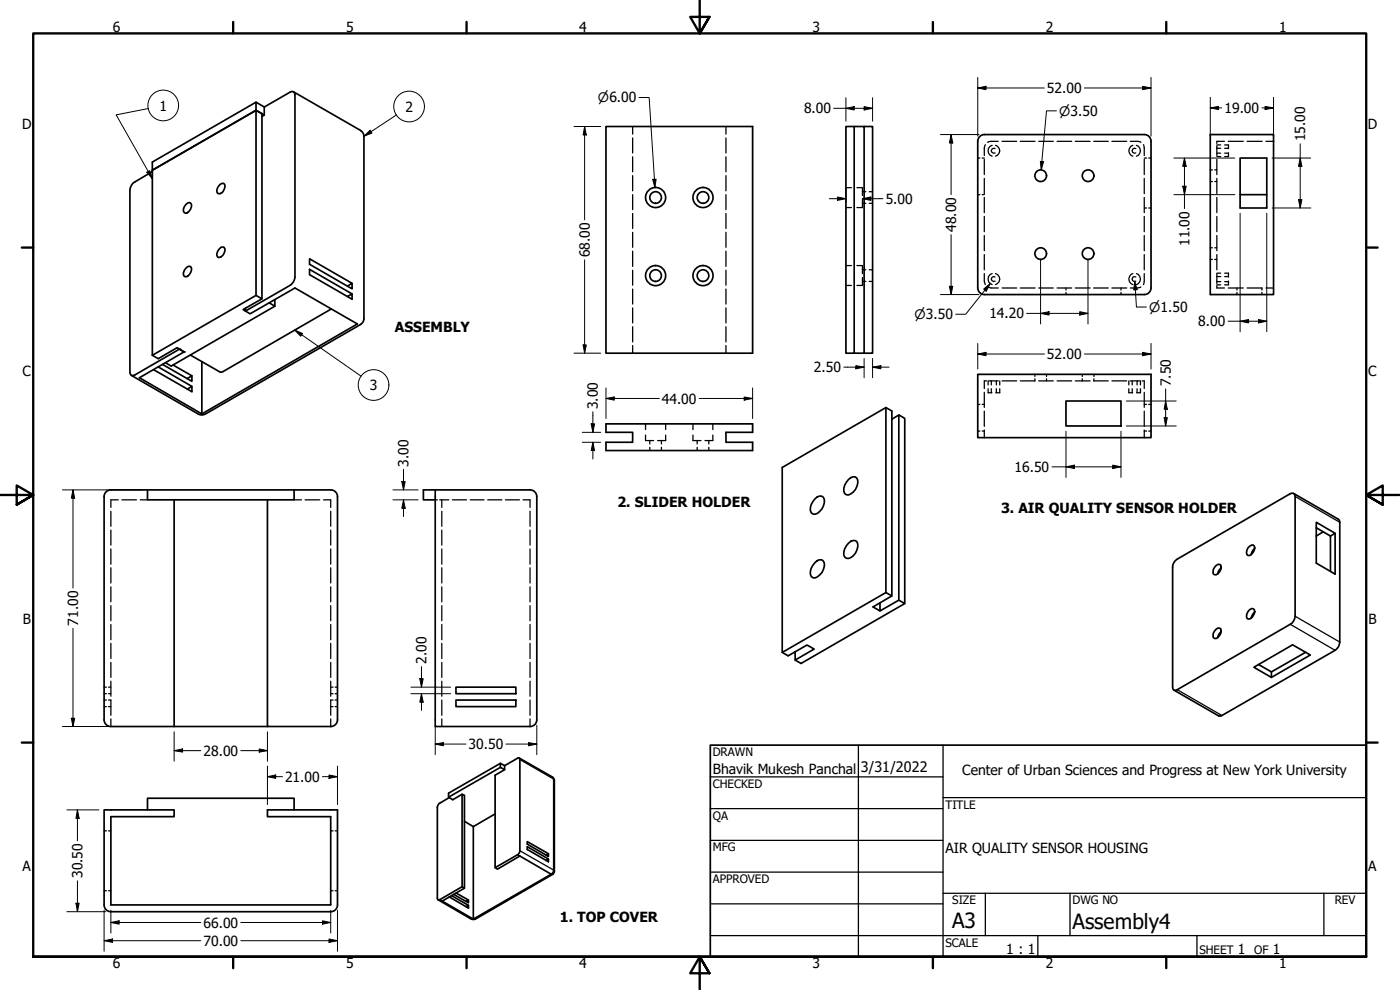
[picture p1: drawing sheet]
<svg xmlns="http://www.w3.org/2000/svg" width="420mm" height="297mm" viewBox="0 0 420 297" stroke-linecap="round" stroke-linejoin="round" font-family="sans-serif">
<!-- layer: Visible (ANSI) -->
<g fill="none" stroke="#000" stroke-width=".51">
<path d="M76.8 33.1l-31.1 17.9M76.8 30.7v2.4M79.3 32.1v2.4l-.7 .5M79.3 34.5l-2.5-1.4-31.1 18M88.1 27.5l20.2 11.7M108.2 39.2l.6 .5 .4 1.2v54.7l-.4 1.2-.6 .5M181.9 38h44v68h-44zM253.9 38h5.4v68h-5.4zM256.3 38v68M259.3 38h2.6v68h-2.6M45.7 51.5l-5.3 3.1a3.1 3.1 0 0 0-1.4 2.4l.1 55.3 .3 .3 1-.1 13.4-7.7 1.4 .8-13.4 7.7 18.8 10.9M65.8 55.6l.5-.4 .6-.2 .3 .1a2.24 2.24 0 0 1-1.4 3.1l-.5-.2a1.87 1.87 0 0 1 .5-2.4z"/>
<path d="M295.4 40.4h48a2 2 0 0 1 2 2v44M295.4 40.4a2 2 0 0 0-2 2v44M363.2 40.4h19v48h-19zM372.2 47.4h8v15h-8zM372.2 58.4h8M55.8 61.4l1-.6 .4 .1a2.24 2.24 0 0 1-1.4 3.1l-.5-.2a1.87 1.87 0 0 1 .5-2.4zM65.8 74.7l.5-.5h.9a2.24 2.24 0 0 1-1.4 3.1l-.5-.2a1.87 1.87 0 0 1 .5-2.4zM55.8 80.5l1-.6 .4 .1a2.24 2.24 0 0 1-1.4 3l-.5-.1a1.87 1.87 0 0 1 .5-2.4zM73.7 92.5v.8l13.4-7.7a3.2 3.2 0 0 0 1.4-2.4v-54.8l-.1-.5-.8-.5-8.3 4.7-2.5-1.4-31.1 17.9v58M76.8 88.6v-55.5l1.8 1v55.5l-5.6 3.3 2.1 1.3 13.4-7.8 18.8 10.8-46.7 27M76.8 88.6l1.8 1M76.8 88.6l-31.1 18"/>
<path d="M80.8 90.9l1.7 1M82.5 89.9v2l-31.1 17.9-1.7-1M99.4 92.7l-33 19-9.3-5.2M105.7 88.2l-12.8-7.4v1.6l12.8 7.4v-1.6l-1.4 .7M105.7 85v1.7l-12.8-7.4v-1.7l12.8 7.4-1.4 .8M108.3 97.3l-46.7 27M293.4 86.4a2 2 0 0 0 2 2M345.4 86.4a2 2 0 0 1-2 2h-48M39.4 112.6l20.1 11.6 1.3 .3 .7-.3M46.1 110.9l11.5 6.6v-1.6M47.5 110.1l10.1 5.8-1.4 .9M48.8 109.3l8.8 5.1v-1.6"/>
<path d="M51.9 109.5l5.7 3.3-1.5 .8M55.2 105.6l-2.1-1.3-5.6 3.3-1.8-1M60.6 108.5v15.7M293.4 112.3h52v19h-52zM181.9 127.2h44v2.5h-8v3h8v2.5h-44v-2.5h8v-3h-8zM265.9 122.3l-31.1 18v55.5l31.1-18M267.7 125.8l2-1.3v55.6l-5.6 3.2v-2.4M269.7 124.5l1.8 1v55.6l-1.8-1M319.9 120.3h16.5v7.5h-16.5zM31.2 149v67a2 2 0 0 0 2 2h19.1M44.3 147v3h44v-3M52.3 150v68h28"/>
<path d="M101.3 149a2 2 0 0 0-2-2h-66a2 2 0 0 0-2.1 2M101.3 149v67a2 2 0 0 1-2 2h-19v-68M130.6 147h-3.5v3h3.5M159.1 147h-28.5v71h28.5M159.1 147a2 2 0 0 1 2 2M161.1 149v67a2 2 0 0 1-2 2M244.6 149.7a1.63 1.63 0 0 1 2.5-.4 4 4 0 0 1-2.5 5l-.6-.1a2.06 2.06 0 0 1-.5-2.8zM254.6 143.9a1.63 1.63 0 0 1 2.6-.4 4 4 0 0 1-2.6 5l-.6-.1a2.11 2.11 0 0 1-.5-2.8zM388.2 148.1l13.8 8 .1 36.5a3 3 0 0 1-1.4 2.5l-34.5 19.8-.4-.1-13.5-7.7M395 158.4l4.3 2.4v10.6M397.1 159.6l-2.1 1.2M244.6 168.8a1.63 1.63 0 0 1 2.5-.4 4 4 0 0 1-2.5 5l-.6-.1a2.11 2.11 0 0 1-.5-2.8z"/>
<path d="M254.6 163a1.71 1.71 0 0 1 2.6-.5 4 4 0 0 1-2.6 5.1l-.6-.1a2.01 2.01 0 0 1-.5-2.8zM267.7 178.8l-1.8-1v-55.5l1.8 1v55.5l-5.7 3.3 2.1 1.2M352.7 168.2l34.5-20.1 .6-.2 .4 .2 .5 .9v35.9a3.1 3.1 0 0 1-1.5 2.4l-33.9 19.6-1 .2-.3-.4-.1-.6v-35.9l.4-1.4zM365 169.7l.5-.4h.5a1.55 1.55 0 0 1 0 2.3l-1 .9h-.5a1.75 1.75 0 0 1 .5-2.8zM366.5 170.4l-.9 1.1-.2 .7M375 163.9l1-.4a1.7 1.7 0 0 1-.4 2.8l-.6 .4h-.5a1.77 1.77 0 0 1 .5-2.8zM376.5 164.6l-.8 1.1-.2 .7M400.7 160v12.3l-5.7-3.3v-12.3l5.7 3.3-1.4 .8M238.6 195.6v2.4l5.7-3.3-2.1-1.2-5.7 3.3-1.7-1M271.5 181.1l-31.1 18-1.8-1.1M365 188.8l.5-.3h.5a1.55 1.55 0 0 1 0 2.2l-1 .9h-.5a1.77 1.77 0 0 1 .5-2.8zM366.5 189.5l-.9 1.1-.2 .7"/>
<path d="M375 182.9l1-.3a1.44 1.44 0 0 1 0 2.2l-.4 .6-1.1 .3a1.75 1.75 0 0 1 .5-2.8zM376.5 183.7l-1 1.8M391.9 195.7l-10.3 5.9-3.9-2.2M136.8 210h18v2h-18zM136.8 206.2h18v1.9h-18zM381.6 201.6v1.6l-5.3-3 11.6-6.7 5.4 3-11.7 6.7M134.8 239.3l-3.1 1.9-.4 1v27.3l.2 .5 .5-.1 6.7-3.8 .7 .4-6.7 3.9 9.3 5.4M138.7 238.3v27.8M150.2 229v1.2M151.4 229.7v1.2l-2.8 1.7v27.7l6.7-3.8 .7-.9v-28l-.4-.2-4.2 2.3-1.2-.7-15.6 9v1.2M151.4 230.9l-1.2-.7-15.6 9 1.3 .8 2.8-1.7 .7 .4v27.8M155.8 227.4l10.1 5.8"/>
<path d="M165.9 233.3l.5 .8M166.4 234.1v27.3l-.5 .9M31.2 243h21.1v2h-19v26.5h66v-26.5h-19v-2h21v28.5a2 2 0 0 1-2 2h-66.1a2 2 0 0 1-2-2zM44.3 243v-3.5h44v3.5M142 248v27.8M148.6 244.2l-6.6 3.8-2.6-1.6M164.6 257.7l-6.4-3.7v.9l6.4 3.7v-.9l-.7 .5M164.6 256.1v.9l-6.4-3.7v-.8l6.4 3.6-.7 .5M131.5 270l10 5.8M134.8 269.1l5.8 3.4v-.9M135.5 268.7l5.1 2.9-.7 .4M136.1 268.3l4.5 2.6v-.8"/>
<path d="M136.9 268l3.7 2.1-.8 .3M141.6 275.8h1M148.6 260.3l.7 .5 6.7-4 9.4 5.5-23.4 13.5M165.9 262.3l-23.3 13.5"/>
<circle cx="196.8" cy="59.3" r="3"/>
<circle cx="196.8" cy="59.3" r="1.75"/>
<circle cx="211" cy="59.3" r="3"/>
<circle cx="211" cy="59.3" r="1.75"/>
<circle cx="312.3" cy="52.7" r="1.75"/>
<circle cx="326.5" cy="52.7" r="1.75"/>
<circle cx="312.3" cy="76.1" r="1.75"/>
<circle cx="326.5" cy="76.1" r="1.75"/>
<circle cx="196.8" cy="82.7" r="3"/>
<circle cx="196.8" cy="82.7" r="1.75"/>
<circle cx="211" cy="82.7" r="3"/>
<circle cx="211" cy="82.7" r="1.75"/>
</g>
<g fill="#000">
<circle cx="53.8" cy="104.8" r=".25"/>
<circle cx="55.2" cy="105.6" r=".25"/>
</g>
<!-- layer: Hidden (ANSI) -->
<g fill="none" stroke="#000" stroke-width=".38">
<path d="M189.9 38v2.2M217.9 38v2.2M189.9 41.4v4.5M189.9 47v4.5M189.9 52.7v4.6M189.9 58.4v4.5M217.9 41.4v4.5M217.9 47v4.5M217.9 52.7v4.6M217.9 58.4v4.5M253.9 56.3h1.6M257.2 56.3h1.6v2.4"/>
<path d="M258.8 59.9v2.4h-1.6M258.8 57.5h1M260.9 57.5h1M293.4 47.4h.7M293.4 58.4h.7M294.8 47.4h.6M294.8 58.4h.6M295.4 47.8v4.6M295.4 53.5v4.6M295.4 59.2v4.6M295.7 43.4l-.3 1v2.3M297.8 43.6a1.69 1.69 0 0 0-1.3 1.6 1.69 1.69 0 0 0 1.3 1.6"/>
<path d="M298.6 44.6l-.5-.1-.4 .3-.2 .5 .2 .4 .4 .3 .5-.1M298.8 43.6a1.67 1.67 0 0 1 1.2 1.6 1.67 1.67 0 0 1-1.2 1.6M299.6 42.4h-2.2l-1 .3M300.7 42.4h4.4M306.2 42.4h4.4M311.7 42.4h4.4M317.2 42.4h4.4M322.7 42.4h4.5M328.2 42.4h4.4M333.7 42.4h4.4M339.2 42.4h2.2l1 .3M340 43.6a1.69 1.69 0 0 0-1.2 1.6 1.69 1.69 0 0 0 1.2 1.6"/>
<path d="M340.9 44.6l-.5-.1-.5 .3-.1 .5 .1 .4 .5 .3 .5-.1M341.1 43.6a1.69 1.69 0 0 1 1.2 1.6 1.69 1.69 0 0 1-1.2 1.6M343.2 43.4l.2 1v2.3M343.4 47.8v4.6M343.4 53.5v4.6M343.4 59.2v4.6M343.4 47.4h.7M344.7 47.4h.7M363.2 54.5h.7M363.2 51h.7M364.6 54.5h.6M364.6 51h.6"/>
<path d="M365.2 43.7v3M365.2 47.8v4.6M365.2 53.5v4.6M365.2 59.2v4.6M365.2 44.5h1.1M365.2 46h1.1M365.2 43.5h1.1M365.2 47h1.1M367.5 42.4h-2.3v.6M367.5 43.5h1.2v1.1M367.5 44.5h1.2M367.5 46h1.2"/>
<path d="M368.6 42.4h4.5M368.7 45.8v1.2h-1.2M374.3 42.4h4.5M379.9 42.4h2.3M189.9 64.1v4.5M189.9 69.7v4.5M189.9 75.4v4.5M217.9 64.1v4.5M217.9 69.7v4.5M217.9 75.4v4.5M253.9 62.3h1.6M253.9 79.7h1.6"/>
<path d="M257.2 79.7h1.6v2.4M258.8 61h1M260.9 61h1M295.4 64.9v4.6M295.4 70.7v4.5M295.4 76.4v4.5M343.4 64.9v4.6M343.4 70.7v4.5M343.4 76.4v4.5M343.4 62.4h.7M344.7 62.4h.7M363.2 77.8h.7"/>
<path d="M363.2 74.3h.7M364.6 77.8h.6M364.6 74.3h.6M365.2 64.9v4.6M365.2 70.7v4.5M365.2 76.4v4.5M189.9 81.1v4.5M189.9 86.7v4.5M189.9 92.4v4.5M189.9 98v4.6M217.9 81.1v4.5M217.9 86.7v4.5"/>
<path d="M217.9 92.4v4.5M217.9 98v4.6M253.9 85.6h1.6M258.8 83.3v2.3h-1.6M258.8 80.9h1M258.8 84.4h1M260.9 80.9h1M260.9 84.4h1M295.4 82.1v2.3l.3 1M296.4 86.1l1 .3h2.2M297.8 82.1a1.73 1.73 0 0 0-1.3 1.6 1.73 1.73 0 0 0 1.3 1.7M298.6 83.1l-.5-.1-.4 .2-.2 .5 .2 .5 .4 .2h.5"/>
<path d="M298.8 82.1a1.71 1.71 0 0 1 1.2 1.6 1.71 1.71 0 0 1-1.2 1.7M300.7 86.4h4.4M306.2 86.4h4.4M311.7 86.4h4.4M317.2 86.4h4.4M319.9 86.4v.6M319.9 87.7v.7M322.7 86.4h4.5M328.2 86.4h4.4M333.7 86.4h4.4M336.4 86.4v.6M336.4 87.7v.7"/>
<path d="M340 82.1a1.73 1.73 0 0 0-1.2 1.6 1.73 1.73 0 0 0 1.2 1.7M340.9 83.1l-.5-.1-.5 .2-.1 .5 .1 .5 .5 .2h.5M341.1 82.1a1.73 1.73 0 0 1 1.2 1.6 1.73 1.73 0 0 1-1.2 1.7M342.4 86.1l-1 .3h-2.2M343.4 82.1v2.3l-.2 1M365.2 85.7v.7h2.3M365.2 82.1v3M365.2 83h1.1M365.2 84.5h1.1M365.2 82h1.1M365.2 85.5h1.1M367.5 82h1.2v1.2"/>
<path d="M367.5 83h1.2M367.5 84.5h1.2M368.6 86.4h4.5M368.7 84.3v1.2h-1.2M371.2 86.4v.6M371.2 87.7v.7M374.3 86.4h4.5l-.1 .6M378.7 87.7v.7M379.9 86.4h2.3M189.9 103.7v2.3M217.9 103.7v2.3M295.4 117.7v4.5"/>
<path d="M296.1 114.3h-.7v2.3M296.5 116.6v1.2h1.2M296.5 114.3v1.2M296.7 114.3h2.9M297.5 114.3v1.2M297.5 116.6v1.2M299 114.3v1.2M299 116.6v1.2M300 116.6v1.2h-1.2M300 114.3v1.2M300.7 114.3h4.4M306.2 114.3h4.4"/>
<path d="M310.6 112.3v.7M310.6 113.7v.6M311.7 114.3h4.4M314.1 112.3v.7M314.1 113.7v.6M317.2 114.3h4.4M322.7 114.3h4.5M324.8 112.3v.7M324.8 113.7v.6M328.2 114.3h4.4M328.3 112.3v.7M328.3 113.7v.6"/>
<path d="M333.7 114.3h4.4M338.8 116.6v1.2h1.1M338.8 114.3v1.2M339.2 114.3h2.9M339.8 114.3v1.2M339.8 116.6v1.2M341.2 114.3v1.2M341.2 116.6v1.2M342.3 116.6v1.2h-1.2M342.3 114.3v1.2M342.8 114.3h.6v2.3M343.4 117.7v4.5"/>
<path d="M193.7 130.5v1.7h2.5M193.7 127.2v1.7M195 132.2v1M195 134.2v1M198.5 132.2v1M198.5 134.2v1M199.8 130.5v1.7h-2.4M199.8 127.2v1.7M208 130.5v1.7h2.4M208 127.2v1.7M209.2 132.2v1M209.2 134.2v1"/>
<path d="M212.7 132.2v1M212.7 134.2v1M213.9 130.5v1.7h-2.3M213.9 127.2v1.7M293.4 121.3h.7M293.4 129.3h.7M294.8 121.3h.6M294.8 129.3h.6M295.4 123.4v4.5M295.4 129v2.3M343.4 123.4v4.5M343.4 129v2.3"/>
<path d="M343.4 121.3h.7M343.4 129.3h.7M344.7 121.3h.7M344.7 129.3h.7M33.3 153.4v4.5M33.3 159.1v4.5M35.5 150h-2.2v2.3M36.6 150h4.4M42.1 150h2.2M88.3 150h2.2M91.6 150h4.3M97.1 150h2.2v2.3"/>
<path d="M99.3 153.4v4.5M99.3 159.1v4.5M130.6 150h.7M132 150h2.7M132.6 150v2.3M132.6 153.4v4.5M132.6 159.1v4.5M135.8 150h4.2M141.1 150h4.2M146.4 150h4.2M151.7 150h4.2M157 150h2.1v2.3"/>
<path d="M159.1 153.4v4.5M159.1 159.1v4.5M33.3 164.7v4.6M33.3 170.4v4.5M33.3 176.1v4.5M99.3 164.7v4.6M99.3 170.4v4.5M99.3 176.1v4.5M132.6 164.7v4.6M132.6 170.4v4.5M132.6 176.1v4.5M159.1 164.7v4.6"/>
<path d="M159.1 170.4v4.5M159.1 176.1v4.5M33.3 181.7v4.5M33.3 187.4v4.5M33.3 193v4.6M33.3 198.7v4.5M99.3 181.7v4.5M99.3 187.4v4.5M99.3 193v4.6M99.3 198.7v4.5M132.6 181.7v4.5M132.6 187.4v4.5"/>
<path d="M132.6 193v4.6M132.6 198.7v4.5M159.1 181.7v4.5M159.1 187.4v4.5M159.1 193v4.6M159.1 198.7v4.5M31.2 212h.7M31.2 210h.7M31.2 206.2h.7M31.2 208.1h.7M32.6 210h.7v4.6M32.6 212h.7"/>
<path d="M32.6 206.2h.7M32.6 208.1h.7M33.3 204.4v4.5M33.3 215.7v2.3M99.3 204.4v4.5M99.3 215.7v2.3M99.3 212h.6M99.3 206.2h.6M99.3 208.1h.6M99.9 210h-.6v4.6M100.6 212h.7M100.6 210h.7"/>
<path d="M100.6 206.2h.7M100.6 208.1h.7M132.6 204.4v4.5M132.6 210v4.6M132.6 215.7v2.3M159.1 204.4v4.5M159.1 210v4.6M159.1 215.7v2.3M31.2 249.3h.7M32.6 249.3h.7M99.3 249.3h.6M100.6 249.3h.7"/>
<path d="M31.2 267.3h.7M32.6 267.3h.7M99.3 267.3h.6M100.6 267.3h.7"/>
</g>
<!-- layer: Visible Narrow (ANSI) -->
<g fill="none" stroke="#000" stroke-width=".38">
<path d="M388.7 149l13.4 7.7M387.2 187.3l13.5 7.8M388.7 184.9l13.4 7.7M353.3 206.9l13.4 7.8M156 227.9l10.1 5.8M165.9 233.2l.2 .5M166.1 233.7l.3 .4M166.1 233.7v27.3M155.3 256.5l.7 .3M156 255.3l10.1 5.7M132 269.9l.7 .5M141.5 275.8h1.1"/>
<path d="M166.1 261l.3 .5M166.1 261l-.2 .7-.5 .6h.5"/>
</g>
<!-- layer: Border (ANSI) -->
<g fill="none" stroke="#000" stroke-width=".7">
<path d="M70 6.6v3.4M140 6.6v3.4M210 0v10l-2.9-4.9h5.8l-2.9 4.9 2.9-4.9M280 6.6v3.4M350 6.6v3.4M6.5 74.3h3.5M410 74.3h3.4M0 148.5h10l-5-2.8v5.7l5-2.9-5 2.9M420 148.5h-10l5-2.8v5.7l-5-2.9 5 2.9M6.5 222.8h3.5M410 222.8h3.4M10 287.1v-277.1h400v277.1h-400h400"/>
<path d="M70 287.1v3.4M140 287.1v3.4M212.9 292l-2.9-4.9 2.9 4.9h-5.8l2.9-4.9v9.9M280 287.1v3.4M350 287.1v3.4"/>
</g>
<!-- layer: Title (ANSI) -->
<g fill="none" stroke="#000" stroke-width=".38">
<path d="M213.2 233.1h69.8M257.6 223.6v63.5M283 239.3h127M283 223.6v63.5M213.2 242.6h69.8M213.2 252.1h69.8M213.2 261.7h69.8M213.2 271.2h69.8M283 268h127M295.7 268v12.7M321.1 268v12.7M397.3 268v12.7"/>
<path d="M213.2 280.7h196.8M311.5 280.7v6.4M359.2 280.7v6.4"/>
</g>
<path d="M213.2 223.6h196.8v63.5h-196.8z" fill="none" stroke="#000" stroke-width=".51"/>
<!-- layer: Dimension (ANSI) -->
<g fill="none" stroke="#000" stroke-width=".3">
<path d="M172.3 38h8M175.5 38l.5 2.5h-1zM175.5 38v28M191.8 29.3h3l1.7 27M250.2 32.5h11.7M253.9 32.5l2.4-.5v1zM253.9 29.3v7.1M259.3 32l2.6 .5-2.6 .5zM261.9 29.3v7.1M293.4 26.4l2.5-.5v1zM293.4 23.2v17.6M293.4 26.4h20"/>
<path d="M317.1 33.3h-3l-1.6 17.7M325.4 26.4h20M342.9 25.9l2.5 .5-2.5 .5zM345.4 23.2v17.6M363.2 32.4l2.5-.5v1zM363.2 32.4h3.4M363.2 29.2v11.6M378.7 32.4h3.5M379.7 31.9l2.5 .5-2.5 .5zM382.2 29.2v11.6M195.9 53.8h1l-.4 2.5zM248.9 59.6h5"/>
<path d="M251.3 59.1l2.6 .5-2.6 .5zM253.9 56.4v4.3M258.8 59.6l2.6-.5v1zM258.8 59.6h6.2M282.3 40.4h11.5M285.4 40.4l.5 2.5h-1zM285.4 40.4v18M312.2 48.4l1 .1-.7 2.5zM352.3 47.4h18.3M352.3 58.4h18.3M355 55.9h1l-.5 2.5zM355.5 47.4l.5 2.5h-1z"/>
<path d="M355.5 47.4v15.2M381.8 47.4h11.6M389.7 59.9h1l-.5 2.5zM390.2 47.4l.5 2.5h-1zM390.2 43.2v19.2M175.5 78v28M285.4 70.4v18M312.3 77.7v19.5M326.5 77.7v19.5M372.2 64v35.6M380.2 64v35.6M381.8 62.4h11.6"/>
<path d="M282.3 88.4h11.5M284.9 85.9h1l-.5 2.5zM295.2 86.7l2-1.6-1.2 2.3zM297.2 85.1l-7.4 9.2h-3M308.1 94h18.4M312.3 94l2.5-.5v1zM324 93.5l2.5 .5-2.5 .5zM340.6 84.5l.6 2.4-1 .1zM340.6 84.5l.5 7.6h2.9M368.6 96.4h11.6M372.2 96.4l2.5-.5v1zM377.7 95.9l2.5 .5-2.5 .5z"/>
<path d="M172.3 106h8M175 103.5h1l-.5 2.5zM181.9 119.6l2.4-.5v1zM181.9 119.6h16M181.9 116.4v9.2M209.9 119.6h16M223.3 119.1l2.6 .5-2.6 .5zM225.9 116.4v9.2M253.2 110.2h6.1M256.9 109.7l2.4 .5-2.4 .5zM259.3 107.6v5.7M261.9 110.2l2.5-.5v1z"/>
<path d="M261.9 107.6v5.7M261.9 110.2h4.9M293.4 106.2l2.5-.5v1zM293.4 106.2h20M293.4 103v7.7M325.4 106.2h20M342.9 105.7l2.5 .5-2.5 .5zM345.4 103v7.7M349.8 116.7v11.1M174.8 132.7h5.5M174.8 129.7h5.5M177.4 127.2h1l-.5 2.5z"/>
<path d="M177.9 132.7l.5 2.5h-1zM177.9 123.6v6.1M177.9 132.7v5M319.9 129.4v13.8M333.9 139.6l2.5 .5-2.5 .5zM336.4 129.4v13.8M338 120.3h15M338 127.8h15M349.4 125.3h.9l-.5 2.5zM349.8 120.3l.5 2.5h-.9zM18.7 147h24M21.9 147l.5 2.5h-1z"/>
<path d="M21.9 147v29.5M117.9 147h7.6M117.9 150h7.6M120.6 144.5h1l-.5 2.5zM121.1 150l.5 2.5h-1zM121.1 140.8v6.2M121.1 150v5M315.7 140.1h20.7M319.9 140.1l2.6-.5v1zM21.9 188.5v29.5M18.7 218h32M21.4 215.5h1l-.5 2.5z"/>
<path d="M52.3 219.6v8.8M80.3 219.6v8.8M123.3 208.1h12M123.3 206.2h12M126 203.6h1l-.5 2.6zM126.5 208.1l.5 2.6h-1zM126.5 200v6.2M126.5 208.1v5.1M130.6 217.6v8.8M161.1 217.6v8.8M52.3 225.2l2.5-.5v1zM52.3 225.2h8"/>
<path d="M72.3 225.2h8M77.8 224.7l2.5 .5-2.5 .5zM80.3 233l2.4-.5v1zM80.3 229.9v11.5M80.3 233h4.5M96.8 233h4.5M98.7 232.5l2.6 .5-2.6 .5zM101.3 229.9v11.5M130.6 223.3l2.5-.5v1zM130.6 223.3h9.2M151.8 223.3h9.3M158.6 222.8l2.5 .5-2.5 .5z"/>
<path d="M20.1 243h9.6M23.2 243l.5 2.5h-.9zM23.2 243v9.3M20.1 273.5h11.6M22.8 271h.9l-.5 2.5zM23.2 264.3v9.2M31.2 273.1v12.3M33.3 276.8l2.5-.5v1zM33.3 276.8h27M33.3 273.1v6.9M72.3 276.8h27M96.8 276.3l2.5 .5-2.5 .5z"/>
<path d="M99.3 273.1v6.9M101.3 273.1v12.3M31.2 282.2l2.6-.5v1.1zM31.2 282.2h29.1M72.3 282.2h29M98.7 281.7l2.6 .5-2.6 .6z"/>
</g>
<g fill="#000">
<path d="M253.9 32.5l2.4-.5v1z" fill-rule="evenodd"/>
<path d="M259.3 32l2.6 .5-2.6 .5z" fill-rule="evenodd"/>
<path d="M293.4 26.4l2.5-.5v1z" fill-rule="evenodd"/>
<path d="M342.9 25.9l2.5 .5-2.5 .5z" fill-rule="evenodd"/>
<path d="M363.2 32.4l2.5-.5v1z" fill-rule="evenodd"/>
<path d="M379.7 31.9l2.5 .5-2.5 .5z" fill-rule="evenodd"/>
<path d="M175.5 38l.5 2.5h-1z" fill-rule="evenodd"/>
<path d="M195.9 53.8h1l-.4 2.5z" fill-rule="evenodd"/>
<path d="M258.8 59.6l2.6-.5v1z" fill-rule="evenodd"/>
<path d="M285.4 40.4l.5 2.5h-1z" fill-rule="evenodd"/>
<path d="M312.2 48.4l1 .1-.7 2.5z" fill-rule="evenodd"/>
<path d="M355 55.9h1l-.5 2.5z" fill-rule="evenodd"/>
<path d="M355.5 47.4l.5 2.5h-1z" fill-rule="evenodd"/>
<path d="M389.7 59.9h1l-.5 2.5z" fill-rule="evenodd"/>
<path d="M390.2 47.4l.5 2.5h-1z" fill-rule="evenodd"/>
<path d="M251.3 59.1l2.6 .5-2.6 .5z" fill-rule="evenodd"/>
<path d="M284.9 85.9h1l-.5 2.5z" fill-rule="evenodd"/>
<path d="M295.2 86.7l2-1.6-1.2 2.3z" fill-rule="evenodd"/>
<path d="M312.3 94l2.5-.5v1z" fill-rule="evenodd"/>
<path d="M324 93.5l2.5 .5-2.5 .5z" fill-rule="evenodd"/>
<path d="M340.6 84.5l.6 2.4-1 .1z" fill-rule="evenodd"/>
<path d="M372.2 96.4l2.5-.5v1z" fill-rule="evenodd"/>
<path d="M377.7 95.9l2.5 .5-2.5 .5z" fill-rule="evenodd"/>
<path d="M175 103.5h1l-.5 2.5z" fill-rule="evenodd"/>
<path d="M181.9 119.6l2.4-.5v1z" fill-rule="evenodd"/>
<path d="M256.9 109.7l2.4 .5-2.4 .5z" fill-rule="evenodd"/>
<path d="M261.9 110.2l2.5-.5v1z" fill-rule="evenodd"/>
<path d="M293.4 106.2l2.5-.5v1z" fill-rule="evenodd"/>
<path d="M342.9 105.7l2.5 .5-2.5 .5z" fill-rule="evenodd"/>
<path d="M177.4 127.2h1l-.5 2.5z" fill-rule="evenodd"/>
<path d="M177.9 132.7l.5 2.5h-1z" fill-rule="evenodd"/>
<path d="M223.3 119.1l2.6 .5-2.6 .5z" fill-rule="evenodd"/>
<path d="M319.9 140.1l2.6-.5v1z" fill-rule="evenodd"/>
<path d="M349.4 125.3h.9l-.5 2.5z" fill-rule="evenodd"/>
<path d="M349.8 120.3l.5 2.5h-.9z" fill-rule="evenodd"/>
<path d="M21.9 147l.5 2.5h-1z" fill-rule="evenodd"/>
<path d="M120.6 144.5h1l-.5 2.5z" fill-rule="evenodd"/>
<path d="M121.1 150l.5 2.5h-1z" fill-rule="evenodd"/>
<path d="M333.9 139.6l2.5 .5-2.5 .5z" fill-rule="evenodd"/>
<path d="M21.4 215.5h1l-.5 2.5z" fill-rule="evenodd"/>
<path d="M126 203.6h1l-.5 2.6z" fill-rule="evenodd"/>
<path d="M126.5 208.1l.5 2.6h-1z" fill-rule="evenodd"/>
<path d="M52.3 225.2l2.5-.5v1z" fill-rule="evenodd"/>
<path d="M77.8 224.7l2.5 .5-2.5 .5z" fill-rule="evenodd"/>
<path d="M80.3 233l2.4-.5v1z" fill-rule="evenodd"/>
<path d="M98.7 232.5l2.6 .5-2.6 .5z" fill-rule="evenodd"/>
<path d="M130.6 223.3l2.5-.5v1z" fill-rule="evenodd"/>
<path d="M158.6 222.8l2.5 .5-2.5 .5z" fill-rule="evenodd"/>
<path d="M23.2 243l.5 2.5h-.9z" fill-rule="evenodd"/>
<path d="M22.8 271h.9l-.5 2.5z" fill-rule="evenodd"/>
<path d="M33.3 276.8l2.5-.5v1z" fill-rule="evenodd"/>
<path d="M96.8 276.3l2.5 .5-2.5 .5z" fill-rule="evenodd"/>
<path d="M31.2 282.2l2.6-.5v1.1z" fill-rule="evenodd"/>
<path d="M98.7 281.7l2.6 .5-2.6 .6z" fill-rule="evenodd"/>
</g>
<!-- layer: Symbol (ANSI) -->
<g fill="none" stroke="#000" stroke-width=".3">
<path d="M44.5 32.6l-9.6 1.9 10.8 19.1M119 34.5l-9.8 6.4M44.1 51.7l.9-.5 .7 2.4zM109.2 40.9l1.9-1.8 .5 .8zM88.5 99l2.3 1.1-.6 .8zM88.5 99l19.9 13.9"/>
<circle cx="49" cy="31.6" r="4.6"/>
<circle cx="122.8" cy="32" r="4.6"/>
<circle cx="112.1" cy="115.5" r="4.6"/>
</g>
<g fill="#000">
<path d="M109.2 40.9l1.9-1.8 .5 .8z" fill-rule="evenodd"/>
<path d="M44.1 51.7l.9-.5 .7 2.4z" fill-rule="evenodd"/>
<path d="M88.5 99l2.3 1.1-.6 .8z" fill-rule="evenodd"/>
</g>
<g font-size="6.3">
<text x="285.8" y="278.6">A3</text>
<text x="321.9" y="278.7">Assembly4</text>
</g>
<text font-size="4.3" x="258.4" y="231.6">3/31/2022</text>
<g font-size="4.2">
<text x="33.8" y="9.6">6</text>
<text x="103.9" y="9.6">5</text>
<text x="173.9" y="9.6">4</text>
<text x="243.8" y="9.6">3</text>
<text x="313.9" y="9.6">2</text>
<text x="383.9" y="9.6">1</text>
<text x="314.2" y="27.9">52.00</text>
<text x="47.9" y="33.2">1</text>
<text x="121.7" y="33.5">2</text>
<text x="241.3" y="34">8.00</text>
<text x="367.5" y="33.9">19.00</text>
<text x="6.7" y="38.7">D</text>
<text x="410.5" y="38.7">D</text>
<text x="391.7" y="42.4" transform="rotate(-90 391.7 42.4)">15.00</text>
<text x="265.8" y="61.1">5.00</text>
<text x="287" y="69.6" transform="rotate(-90 287 69.6)">48.00</text>
<text x="177" y="77.2" transform="rotate(-90 177 77.2)">68.00</text>
<text x="357" y="73.8" transform="rotate(-90 357 73.8)">11.00</text>
<text x="296.9" y="95.6">14.20</text>
<text x="118.5" y="99.5">ASSEMBLY</text>
<text x="359.6" y="97.9">8.00</text>
<text x="314.2" y="107.7">52.00</text>
<text x="6.8" y="113">C</text>
<text x="244.3" y="111.7">2.50</text>
<text x="410.7" y="113">C</text>
<text x="111" y="117.1">3</text>
<text x="351.3" y="115.9" transform="rotate(-90 351.3 115.9)">7.50</text>
<text x="179.5" y="122.8" transform="rotate(-90 179.5 122.8)">3.00</text>
<text x="198.6" y="121.1">44.00</text>
<text x="122.6" y="140.1" transform="rotate(-90 122.6 140.1)">3.00</text>
<text x="304.5" y="141.6">16.50</text>
<text x="185.3" y="152.2">2. SLIDER HOLDER</text>
<text x="300.4" y="154">3. AIR QUALITY SENSOR HOLDER</text>
<text x="6.9" y="187.2">B</text>
<text x="23.4" y="187.7" transform="rotate(-90 23.4 187.7)">71.00</text>
<text x="410.7" y="187.2">B</text>
<text x="128" y="199.2" transform="rotate(-90 128 199.2)">2.00</text>
<text x="61.1" y="226.7">28.00</text>
<text x="140.7" y="224.8">30.50</text>
<text x="213.9" y="232.3">Bhavik Mukesh Panchal</text>
<text x="288.8" y="232.6">Center of Urban Sciences and Progress at New York University</text>
<text x="85.5" y="234.6">21.00</text>
<text x="283.8" y="255.9">AIR QUALITY SENSOR HOUSING</text>
<text x="6.8" y="261.4">A</text>
<text x="24.8" y="263.4" transform="rotate(-90 24.8 263.4)">30.50</text>
<text x="410.7" y="261.4">A</text>
<text x="61.1" y="278.3">66.00</text>
<text x="168" y="276.6">1. TOP COVER</text>
<text x="61.1" y="283.8">70.00</text>
<text x="302" y="286.3">1 : 1</text>
<text x="371.5" y="286.2">1</text>
<text x="382" y="286.2">1</text>
<text x="33.8" y="290.5">6</text>
<text x="103.9" y="290.5">5</text>
<text x="173.9" y="290.5">4</text>
<text x="243.8" y="290.5">3</text>
<text x="313.9" y="290.5">2</text>
<text x="383.9" y="290.5">1</text>
</g>
<g font-size="3.9">
<text x="179.5" y="30.7">⌀6.00</text>
<text x="317.9" y="34.7">⌀3.50</text>
<text x="274.4" y="95.7">⌀3.50</text>
<text x="344.9" y="93.6">⌀1.50</text>
</g>
<g font-size="3.5">
<text x="213.9" y="226.9">DRAWN</text>
<text x="213.9" y="236.4">CHECKED</text>
<text x="213.9" y="245.9">QA</text>
<text x="283.8" y="242.6">TITLE</text>
<text x="213.9" y="255.4">MFG</text>
<text x="213.9" y="265">APPROVED</text>
<text x="285.8" y="271.3">SIZE</text>
<text x="321.9" y="271.3">DWG NO</text>
<text x="400.6" y="271.3">REV</text>
<text x="283.8" y="284">SCALE</text>
<text x="360" y="286.2">SHEET</text>
<text x="376.4" y="286.2">OF</text>
</g>
</svg>
